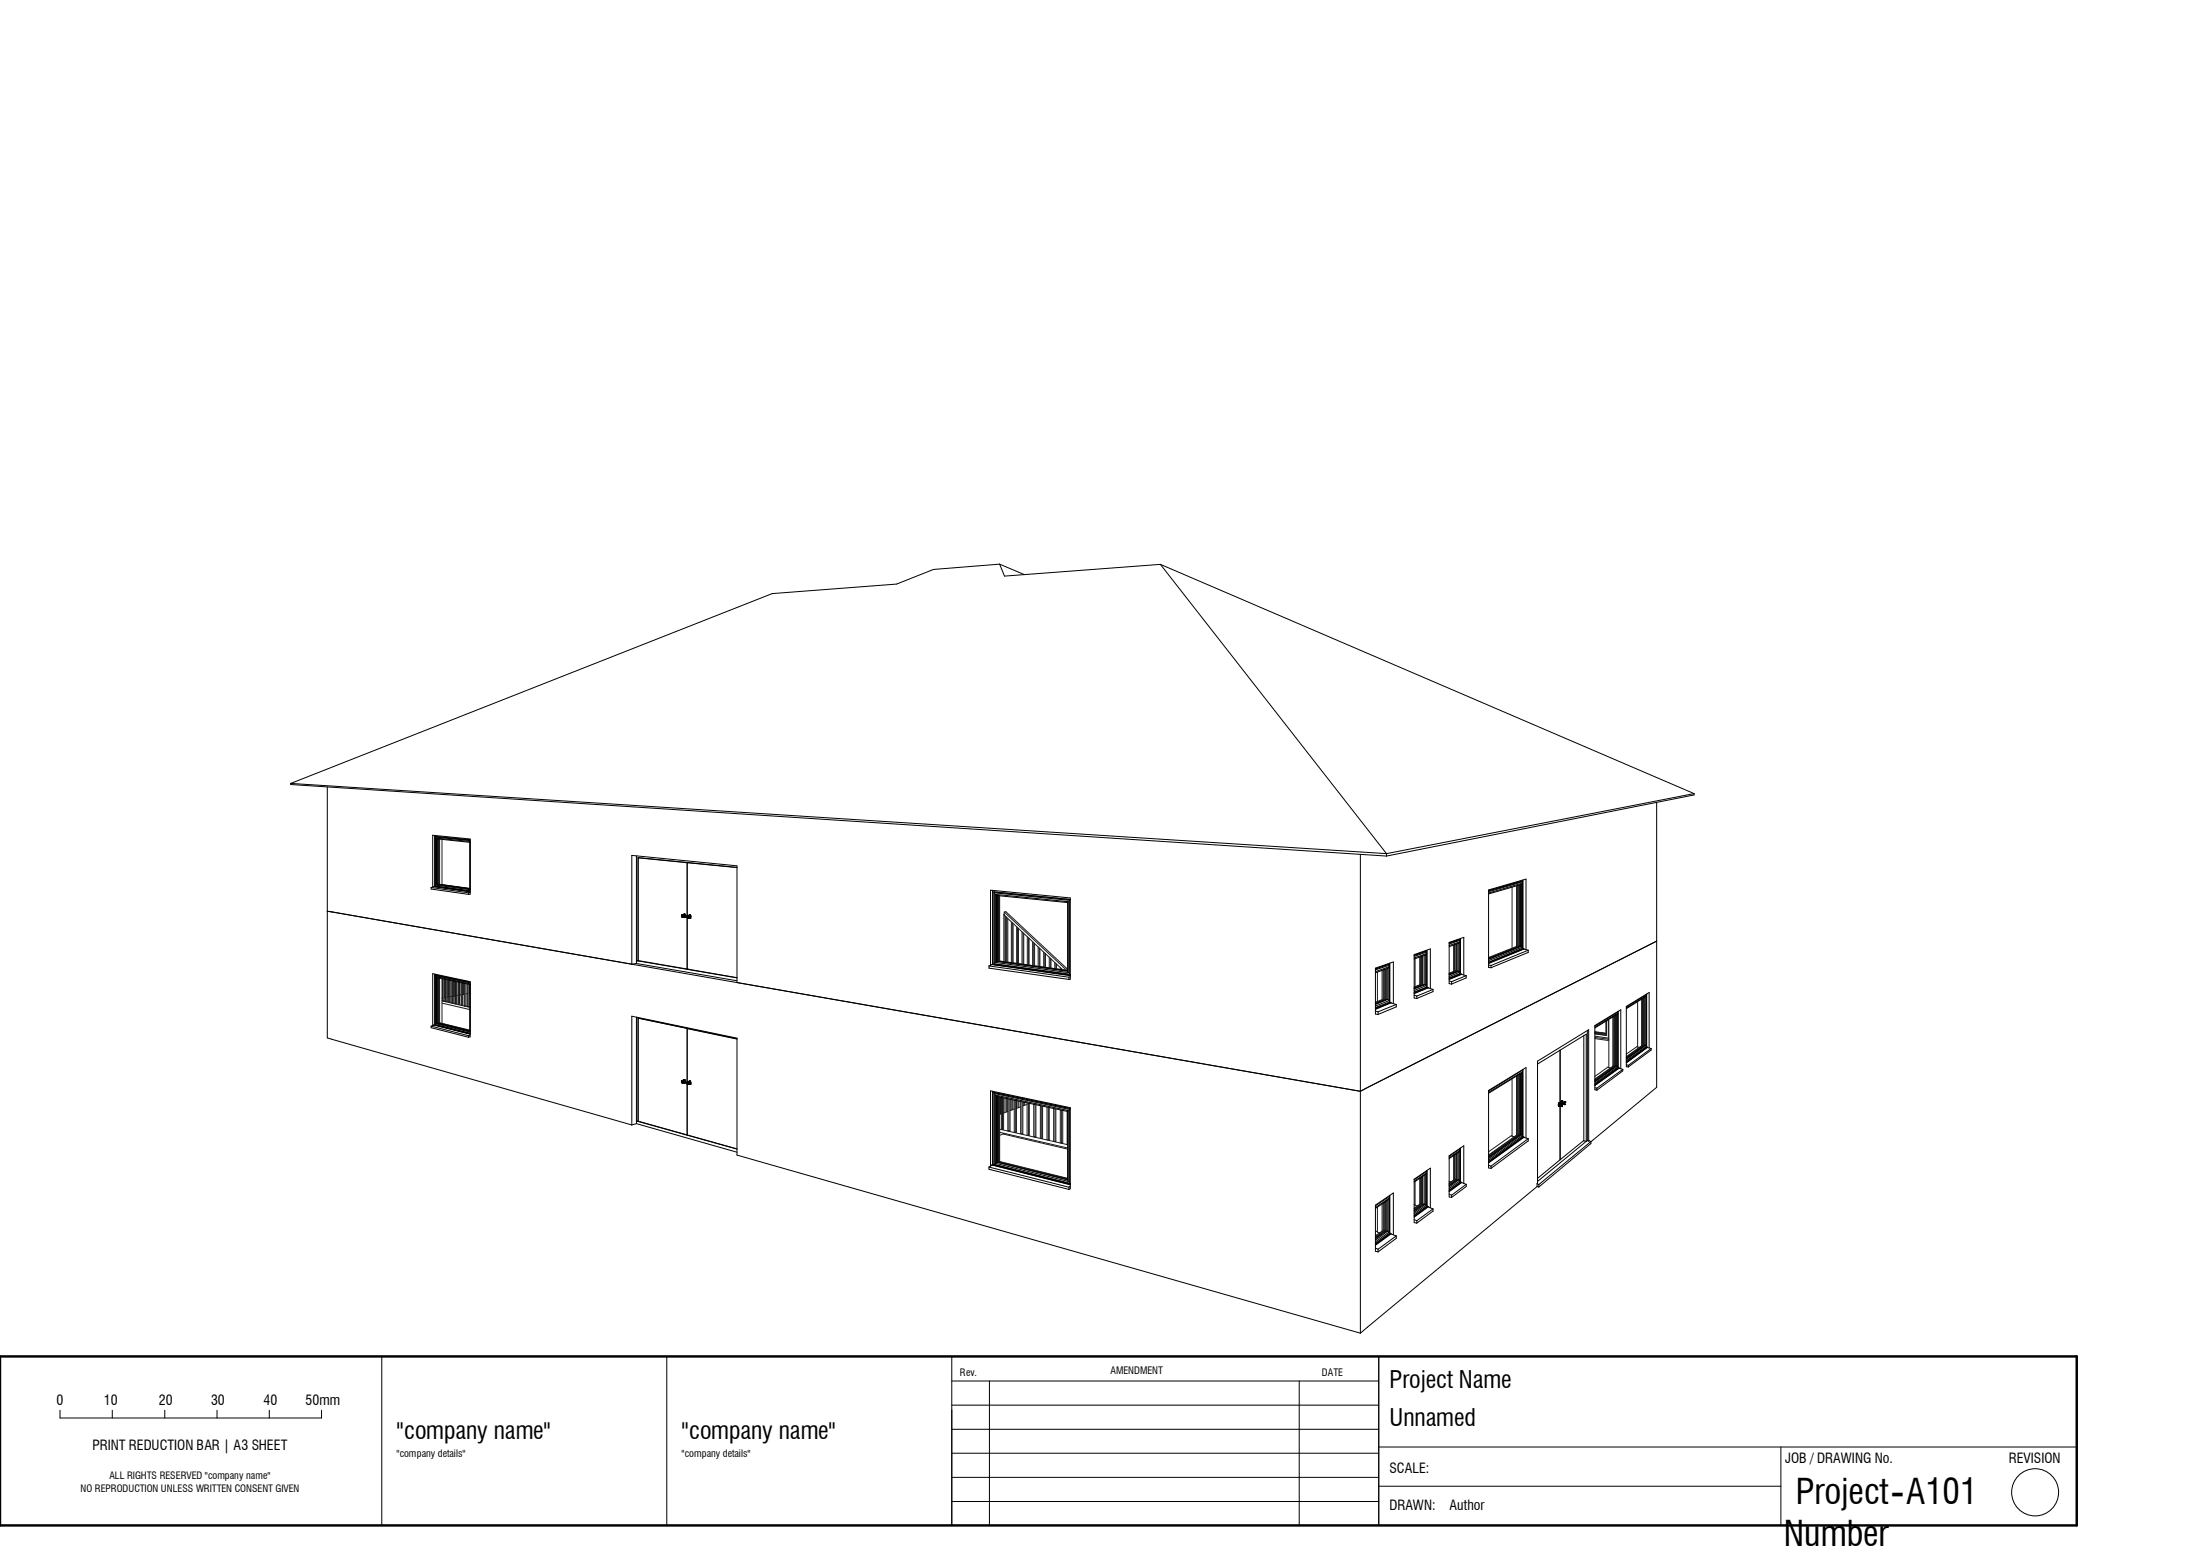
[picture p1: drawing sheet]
<svg xmlns="http://www.w3.org/2000/svg" width="420mm" height="297mm" viewBox="0 0 420 297" stroke-linecap="round" stroke-linejoin="round" font-family="sans-serif">
<path d="M304.9 197.2l2.1 .3" fill="none" stroke="#313131" stroke-width=".19"/>
<g fill="none" stroke="#1a1a1a" stroke-width=".19">
<path d="M83.7 160.4v8.6M83.8 160.4v8.6M83.8 169h.1M83.8 169l6 .8M83.9 160.4v8.6M83.9 169l5.9 .8M84 160.4v8.6M84.5 160.4v8.7M190.7 171.2v12.5M190.8 171.2v12.5M190.9 171.2v12.4M191 171.2v12.4"/>
<path d="M191.1 171.2v12.5M191.9 174.8h.1M191.9 174.8v9M192 174.3l.3-.1 11.8 11.1M192 174.3v.6l11.1 10.4M192 174.3l11.9 11.1M192.1 175v8.8M192.3 175.2v8.7M192.5 175.4v8.5M192.7 175.6v8.3M193.3 176.2v7.8M193.5 176.4v7.6"/>
<path d="M193.7 176.5v7.5M194.4 177.1v7M194.5 177.3v6.8M194.7 177.5v6.6M195.4 178.1v6.2M195.6 178.3v6M195.7 178.4v5.9M196.4 179v5.4M196.6 179.2v5.2M196.7 179.4v5M289.1 169.5v11.7M289.9 169.3v11.6"/>
<path d="M290.1 169.2v11.6M290.2 169.2v11.6M290.4 169.2v11.7M83.7 186.9v8.6l6.1 1.6M83.8 195.5h.1M83.8 195.5l6 1.5M83.8 186.9v8.6M83.9 195.5l5.9 1.4M83.9 186.9v8.6M84 186.9v8.6M84.5 187v8.6M84.5 191.3l5.3 1.2"/>
<path d="M84.5 191.7l5.3 1.3M84.6 190.7l-.1 .1M84.6 187.1v4.2h.1M84.7 187.1v4.2M84.9 187.2v4.1h-.2M85 190.6h.2M85 187.2l-.1 3.5M85.2 187.2v4.2h.1M85.3 187.2v4.2M85.5 190.5h.2M85.5 187.3v4.1h-.2M85.7 190.5l.1 .1"/>
<path d="M85.7 187.3v3.2M85.8 187.3v4.3h.3v-4.2M85.9 187.3v4.3M86.4 190.4l-.3 .1M86.4 187.5v4.2h.1M86.5 187.5v4.2M86.7 190.4h.1M86.7 187.5v4.2h-.2M86.7 187.5v2.9M87 187.6v4.2l.1 .1M87 190.4h-.3M87.1 187.6v4.3"/>
<path d="M87.2 187.6v4.2l-.1 .1M87.5 190.2h-.3M87.5 187.7v4.2l.2 .1M87.7 187.7v4.3M87.8 187.7v4.2l-.1 .1M87.9 187.8l-.1 2.4M88.1 190.1l-.2 .1M88.1 187.8v4.3h.2M88.3 187.8v4.3M88.4 187.9v4.2h-.1M88.5 190l-.1 .1M88.5 187.9v2.2h.2"/>
<path d="M88.6 187.9v2.2M88.7 188v4.2l.2 .1M88.9 188v4.3M89.1 188v4.2l-.2 .1M89.3 189.9h-.2M89.3 188.1v4.3h.2M89.5 188.1v4.3M89.7 188.1v4.3h-.2M89.8 189.8h.1M89.8 188.2v1.7h-.1M190.8 183.7l13.3 1.8M190.9 183.6l13.2 1.9"/>
<path d="M190.9 183.6l-.1 .1M197.4 180v4.5M197.6 180.2v4.4M197.8 180.3v4.3M198.5 181v3.7M198.7 181.2v3.5M198.8 181.3v3.4M199.5 181.9v2.9M199.7 182.2v2.7M199.9 182.3v2.6M200.6 182.9v2.1M200.8 183.1v1.9"/>
<path d="M200.9 183.3v1.7M201.6 183.9v1.2M201.8 184.1v1.1M202 184.3v.9M202.7 184.9v.4M202.9 185.1v.2M203 185.3h.1M263.3 185.8v5.6M264.2 185.5v5.6M264.4 185.4v5.6M264.5 185.3v5.6M264.5 190.9l.3 .1"/>
<path d="M264.5 190.9l-1.6 .7M264.8 185.3v5.7M264.8 191l-1.9 .7M264.8 185.3v5.8M264.8 191.1l-1.9 .7M264.8 191.1h.1M270.5 183.2v5.4M271.4 182.9v5.3M271.6 182.8v5.3M271.7 182.8v5.3M271.7 188.1h.2M271.7 188.1l-1.4 .5"/>
<path d="M271.9 182.7v5.4M271.9 188.1l-1.6 .6M271.9 182.7v5.5M271.9 188.2l-1.6 .7M271.9 188.2l.1 .1M277.9 180.6v5.1M278 180.6v5M278.2 180.5v5M278.2 185.5h.2M278.2 185.5l-1.2 .5M278.4 180.4v5.1M278.4 185.5l-1.4 .6"/>
<path d="M278.4 180.4v5.3M278.4 185.7l-1.4 .5M278.4 185.7h.1M290.2 180.8h.2l-5.8 2.3M290.2 180.8l-5.6 2.2M290.4 180.9l-5.8 2.3M290.4 180.9h.1M304.9 198.5l2.7 .4M304.9 198.3l2.7 .3M304.9 198l2.6 .4M304.9 197.6l2.2 .3M304.9 197.4l2.2 .3-.1-.1"/>
<path d="M304.9 197.3l2.1 .3M307 195.2v2.4M307.1 195.1v2.8l-2.2-.3M307.5 194.9l.1 3.7M307.6 194.9v9.1l.3 .1M308.3 194.4v9.4M308.5 194.3v9.4M308.6 194.2v9.4M308.7 194.1v9.6M308.8 194.1v9.7M313.1 191.4v8.7l.3 .1M313.8 191v8.9"/>
<path d="M314 190.9v8.9M314 199.8l-3.1 2.2M314.1 199.7l-.1 .1M314.1 190.8v8.9M314.1 199.7h.1l-3.3 2.4M314.1 199.7l-3.2 2.3M314.2 199.8l-3.3 2.4M314.2 190.7v9.1M314.2 199.8h.2M190.7 209.6v12.5M190.8 209.6v12.4M190.9 209.6v12.4"/>
<path d="M191 209.7v12.3M191.1 209.7v12.3M191.1 215.8l13 3M191.1 216.4l13 3M191.3 216.5h-.2M191.3 209.7v3.2M191.4 212.9l-.3 .1M191.4 209.7v6.1l.2 .1M191.6 209.8v6.1M191.8 216.7l12.3 2.9M191.9 209.8v6l-.3 .1M192 216.6l-.9 .4"/>
<path d="M192.1 209.9v2.7M192.4 209.9v2.6M192.5 210v2.5M192.7 212.4l-.8 .3M192.7 210v6.1l.2 .1M192.9 210.1v6.1M193.1 210.1v6l-.2 .1M193.3 210.1v2.1M193.5 210.2v1.9M193.6 210.2v1.8M193.9 212l-.8 .3M193.9 210.3v6.1l.2 .1"/>
<path d="M194.1 210.3v6.2M194.3 210.4v6l-.2 .1M194.4 210.4v1.4M194.6 210.4v1.3M194.8 210.4v1.3M195.1 211.5l-.8 .3M195.1 210.5v6.2h.3M195.4 210.6v6.1M195.5 210.6v6.1h-.1M195.7 210.7v.6M195.9 210.7v.5M196.3 211.1l-.8 .3"/>
<path d="M196.3 210.8v6.2h.3M196.6 210.8v6.2M196.8 210.9h.1M196.8 210.9v6.1h-.2M197.6 211v6.3h.3M197.9 211.1v6.2M198 211.2v6l-.1 .1M198.9 211.3v6.3h.2M199.1 211.4v6.2M199.3 211.4v6.1l-.2 .1M200.2 211.6v6.2l.2 .1M200.4 211.6v6.3"/>
<path d="M200.6 211.7v6.1l-.2 .1M201.4 211.9v6.2l.3 .1M201.7 211.9v6.3M201.8 212v6.1l-.1 .1M202.7 212.1v6.3l.2 .1M202.9 212.2v6.3M203.2 212.2v6.2l-.3 .1M204 212.4l.1 6.3M289.1 206.2v11l.4 .1M289.1 217.1l-4.5 3M289.9 205.7v11.3M290.1 205.6v11.2"/>
<path d="M290.1 216.8l-5.5 4M290.2 216.8l-5.6 4M290.2 216.8h.2l-5.8 4.2M290.2 216.8h-.1M290.2 205.5v11.3M290.4 205.4v11.5M290.4 216.9l-5.8 4.2M290.4 216.9h.2M307.6 204h-.3l-2.4 1.7M308.6 203.6l-.1 .1M308.6 203.6l.1 .1M308.6 203.6l-3.7 2.6 3.6-2.5"/>
<path d="M308.7 203.7l-3.8 2.7M308.8 203.8l-3.9 2.7M308.8 203.8h.1M313.1 200.1l-2.2 1.4M190.8 222l13.3 3.3M190.9 222l13.2 3.2M190.9 222h-.1M263.3 230.7v4.8l.5 .1M263.3 235.4l-.4 .1M264.2 230.1v5.2M264.4 230v5.2M264.4 235.2l-1.5 1"/>
<path d="M264.5 235.1l-.1 .1M264.5 229.9v5.2M264.5 235.1l.3 .1M264.5 235.1l-1.6 1.2M264.8 235.2l-1.9 1.3M264.8 229.7v5.5M264.8 235.2l-1.9 1.4M264.8 235.2l.2 .1M270.3 230.3h.2M270.5 225.8v4.6l.5 .1M271.4 225.2v5M271.6 225.1v4.9"/>
<path d="M271.6 230l-1.3 .9M271.7 230h-.1M271.7 225v5M271.7 230h.2M271.7 230l-1.4 1M271.9 230l-1.6 1.1M271.9 224.9v5.1M271.9 230.1l-1.6 1.2M271.9 224.8v5.3M271.9 230.1l.2 .1M277 225.8l.4 .1M277.9 220.9v4.7"/>
<path d="M278 220.7v4.7M278 225.4l-1 .7M278.2 225.4h-.2M278.2 220.6v4.8M278.2 225.4h.2M278.2 225.4l-1.2 .8M278.4 225.4l-1.4 1M278.4 220.5v4.9M278.4 225.5l-1.4 1M278.4 220.5v5M278.4 225.5l.2 .1"/>
</g>
<g fill="none" stroke="#000" stroke-width=".19">
<path d="M191.1 107.8l-12.7 1-7 2.8-23.8 1.9-92 36.2M191.1 107.8l4.7 2M191.1 107.8l.9 2.3 29.8-2.2M221.8 107.9l43.2 55.3M221.8 107.9l102 43.8M55.6 149.7l209.4 13.5M55.6 149.7v.2l209.4 13.7M62.6 150.4v48l58.2 16.6M83.1 159.7v9.7M83.2 159.9v9.5l6.7 .9-6.8-.9M83.2 159.9h.1M83.2 159.9l6.7 .6"/>
<path d="M83.2 160l6.7 .7M316.7 153.3v54.5l-12.6 10.4M323.8 151.7l-58.8 11.5M323.8 151.7v.2l-58.8 11.7M62.6 174.2l.8 .1M63.4 174.3l196.7 34.3M63.4 174.3l57.4 10M82.4 169.6v.3l7.2 1M82.4 169.6l7.2 1M82.7 169.5v-9.9l7.2 .8v10.5h-.3M83 169.4v.1M83 169.5l-.6 .1"/>
<path d="M83 169.4h.1M83 169.5l6.9 .9M83 169.4l6.9 1M83.2 169.3l6.7 1M83.3 160.2v9M83.3 169.2l6.6 .9-.1-.2M83.3 160.2l.1 .1M83.3 160.2l6.6 .6-.1 .2M83.4 160.3v8.7M83.4 169l6.4 .9M83.4 169l-.1 .2M83.4 160.3l6.4 .7"/>
<path d="M83.6 160.4v8.6M83.6 169l6.2 .9M83.6 169h-.2M89.6 170.6v.3M89.8 161v8.9M89.9 170.6h-.3M121.7 163.6v20.5M122 164v19.6l18.9 3.3M122 164l9.4 .9M122.1 163.9l-.1 .1M130.3 174.9v.3M130.3 174.9h.1l.2 .2"/>
<path d="M130.3 175.2l.2 .1M130.4 174.8h.1M130.4 174.8h.2M130.4 174.8l-.1 .1M130.5 175.3h.1M130.5 174.8l.1 .2M130.5 174.8l.1 .5-.3-.1M130.6 174.9h.1M130.6 175v.2M130.6 175.1l-.1 .2M130.6 175.1h.1M130.6 174.8h.1"/>
<path d="M130.6 175.2h.1M130.6 174.8l.1 .1M130.7 174.8h.1M130.7 175.2l.2 .1M130.7 175.2l-.2 .1M130.7 174.8h-.1M130.7 174.9h.2v.2M130.7 175.1h.1M130.7 175.2h.1M130.7 174.9v.3M130.8 174.7h.1M130.8 174.7l.1 .1 .2 .3"/>
<path d="M130.8 174.7l-.1 .1M130.8 174.7l.2 .3-.1 .3M130.9 175.3h.1M131 175.2l-.1 .1M131.1 175.1l-.1 .1M131.3 175v.3M131.3 175.3l.1 .1M131.3 175h.1l.2 .2M131.3 175.3l.2 .2M131.4 164.9v10.1M131.4 175.3v9.9M131.4 164.9l9.5 .9"/>
<path d="M131.4 175h.1M131.4 175.4h.1M131.4 175l.2 .1v.3M131.4 175h-.1M131.5 175.5h.1M131.5 164.8l-.1 .1M131.6 175v.1M131.6 175.2v.1M131.6 175.2l-.2 .2M131.6 175.1l.1 .2M131.6 175.4l-.1 .1M131.6 175.1v.1"/>
<path d="M131.7 175h.1M131.7 175h-.2l.1 .1M131.7 175.3v.1M131.7 175.3h.1M131.7 175.3l-.2 .2M131.7 175.4h.1M131.8 174.8h.1M131.8 175v.3M131.8 174.8a.34 .34 0 0 1 .3 .3 .34 .34 0 0 1-.2 .4M131.8 175l.1 .3M131.8 175.4l.1 .1M131.8 174.8l-.1 .2"/>
<path d="M131.8 174.8l.2 .3-.1 .4M131.9 175.5h.1M140.9 165.8l-18.9-1.9v19.7M189.7 170.2v14.1M190 170.5v13.8l.1-.1M190 170.5h.1M190 170.5l.1 .1M190 170.5l14.6 1.4M190.1 170.6v13.6M190.1 170.6l14.4 1.5M190.3 170.9v13M190.3 170.9l.2 .3"/>
<path d="M190.3 170.9l13.9 1.4M190.5 171.2v12.5M190.5 171.2l13.6 1.3M190.6 171.2v12.5M204.1 172.5v13.1M204.2 172.3v13.6M204.2 172.3l-.1 .2M204.5 172.1v14.1M204.6 172l-.1 .1M260.1 163.3v91.5M265 163.2v.4M279.1 179.5v6.7l-2.1 .8"/>
<path d="M279.1 179.5l-2.1 .8M279.1 179.5l-2.1 .7M279.1 179.7l-2.1 .7M279.2 179.4v6.7M290.7 169.1v11.7M290.9 169v11.8M290.9 169l-6.3 1.9M291 168.8v12.2M291 168.8l-.1 .2M291 168.8l-6.4 1.9M291.1 168.4v13M291.1 168.4l-6.5 1.9"/>
<path d="M291.1 168.4l-6.5 1.8M291.1 168.5l-6.5 1.9M291.1 168.2v13.1M316.7 179.9l-56.6 28.7M82.4 196.1v.3l7.2 1.8M82.4 196.1l7.2 1.9M82.7 196v-9.9l7.2 1.5v10.6h-.3M83 195.9l-.6 .2M83 195.9h.1M83 195.9l6.9 1.8M83 195.9l6.9 1.7M83.1 186.2v9.7"/>
<path d="M83.2 186.4v9.5l6.7 1.7-6.8-1.7M83.2 195.8l6.7 1.7M83.2 186.4h.1M83.2 186.4l6.7 1.3M83.2 186.5l6.7 1.4M83.3 195.7l6.6 1.6-.1-.2M83.3 186.6l.1 .2M83.3 186.6l6.6 1.4-.1 .2M83.3 186.6v9.1M83.4 195.5l6.4 1.6M83.4 195.5l-.1 .2M83.4 186.8v8.7"/>
<path d="M83.4 186.8l6.4 1.4M83.6 195.5l6.2 1.6M83.6 195.5h-.2M83.6 186.9v8.6M89.6 198v.2M89.8 188.2v8.9M89.9 197.8l-.3 .2M120.8 184.3v-20.8l20.1 2v22.3l119.2 20.8M121.7 194.4v20.4M121.7 184.1l-.9 .2M121.7 184.1l19.2 3.4M122 183.6h.1"/>
<path d="M122 183.6h-.3l19.2 3.3M122 194.6v19.7l9.4 2.6v-9.7M122 194.6l9.4 2M122 194.6h.1M131.4 185.2h.1M131.4 196.6l-.1 10.2M131.4 196.6l9.5 2M140.9 198.5l-18.9-3.9v19.7M189.1 184.6v.4l15.2 2.2M189.1 184.6l15.2 2.2M189.4 184.5v-14.4l15.2 1.5v15.6h-.3M189.7 184.3v.1"/>
<path d="M189.7 184.4l14.9 2.1M189.7 184.4l-.6 .2M189.7 184.3l14.9 2.1M189.7 184.3h.1M190.1 184.2l14.4 2M190.3 183.9l13.9 2M190.5 183.7h.1M190.5 183.7l13.6 1.9M190.5 183.7l-.2 .2M190.6 183.7l13.5 1.8M204.1 185.6l.1 .3M204.3 186.8v.4"/>
<path d="M204.5 186.2l.1 .1M204.6 186.6l-.3 .2M262.9 193.3l.5 .1M263.4 193.4v.5M265.1 185.2v5.8M265.1 191h.2M265.1 191l-2.2 .9M265.3 185.1v5.9M265.3 191l.2 .3M265.3 191l-2.4 1M265.3 185.1l-2.4 .8M265.5 184.8v6.5"/>
<path d="M265.5 184.8l-.2 .3M265.5 191.3l-2.6 1M265.5 184.8l-2.6 .9M265.6 184.3l-2.7 .9M265.6 184.3v.1M265.6 184.4v7.1M265.6 191.5v.1l-2.7 1.1M265.6 191.5l-2.7 1.1M265.6 184.4l-2.7 1M265.7 184.1v7.5M265.7 191.6h.2M265.7 191.6h-.1"/>
<path d="M265.9 191.6v.1M265.9 191.7l1 .3M265.9 191.7l-3 1.2M265.9 191.6l-3 1.2M266.4 191.8v-7.9l-3.5 1.1v8.8l.5 .1M266.9 192v.4l-3.5 1.5M266.9 192l-3.5 1.4M270.3 190.2l.5 .2M270.3 182.6l2.4-.8zM270.8 190.4v.4M272.2 182.6v5.6M272.2 188.2h.3"/>
<path d="M272.2 188.2l-1.9 .7M272.5 182.5v5.7M272.5 188.2l.1 .2M272.5 188.2l-2.2 .8M272.5 182.5l-2.2 .8M272.6 182.3v6.1M272.6 182.3l-.1 .2M272.6 188.4l-2.3 .9M272.6 182.3l-2.3 .8M272.7 188.7h.1M272.7 181.8l.1 .1M272.8 181.9v6.7"/>
<path d="M272.8 188.6l-.1 .2-2.4 .9M272.8 188.6l-2.5 1M272.8 181.9l-2.5 .9M272.8 181.6v7.1M272.8 188.7l.2 .1M273 188.8h.1M273 188.8l.9 .3M273 188.8l-2.7 1.1M273 188.8l-2.7 1M273.4 188.9v-7.5l-3.1 1.1v8.3h.5M273.9 189.1v.4l-3.1 1.3M273.9 189.1l-3.1 1.3"/>
<path d="M277 187.5l.5 .1M277.5 187.6v.5M278.7 180.3v5.3M278.7 185.6h.2M278.7 185.6l-1.7 .7M278.9 180.3v5.3M278.9 185.6l.2 .2M278.9 185.6l-1.9 .8M278.9 180.3l-1.9 .6M279.1 180v5.8M279.1 180l-.2 .3M279.1 185.8l-2.1 .8"/>
<path d="M279.1 180l-2.1 .7M279.1 186.1h.1M279.1 186.1l-2.1 .8M279.2 186.1l.2 .1M279.4 186.2h.1M279.4 186.2l.9 .3M279.4 186.2l-2.4 1M279.4 186.2l-2.4 .9M279.8 186.4v-7.2l-2.8 .9v7.9l.5 .1M280.3 186.5v.4l-2.8 1.2M280.3 186.5l-2.8 1.1M284.6 184.4l.4 .1"/>
<path d="M285 184.5v.5M290.7 180.8h.2M290.7 180.8l-6.1 2.5M290.9 180.8l.1 .2M290.9 180.8l-6.3 2.5M291 181l-6.4 2.6M291.1 181.4l-6.5 2.6M291.1 181.2l-6.5 2.7M291.1 181.3l.2 .1M291.1 181.3v.1M291.3 181.4h.1M291.3 181.4l.8 .2"/>
<path d="M291.3 181.4l-6.7 2.7M291.7 181.5v-13.5l-7.1 2.1v14.8l.4 .1M292.1 181.6v.4l-7.1 3M292.1 181.6l-7.1 2.9M302.8 197.9v20.2h.4M303.4 197v21M309 193.9v9.8M309.2 193.8v9.9M309.2 193.8l-4.3 2.7M309.3 193.6l-4.4 2.7M309.3 193.6l-.1 .2M309.3 193.6v10.3"/>
<path d="M309.3 193.3v10.7M309.3 193.4l-4.4 2.7M314.5 190.6v9.2M314.5 199.8h.1M314.5 199.8l-3.6 2.6M314.6 190.5v9.3M314.6 199.8l.1 .1M314.6 199.8l-3.7 2.7M314.6 190.5l-3.7 2.3M314.7 199.9l-3.8 2.8M314.7 190.3l-.1 .2M314.7 190.3l-3.8 2.4"/>
<path d="M314.7 190.3v9.6M314.7 190l.1 .1M314.8 190.1v10M314.8 190.1l-3.9 2.3M120.8 215v-20.8l20.1 4.2v22.4l119.2 34M121.7 214.8l-.9 .2M121.7 214.8l19.2 5.4M122 214.3l-.3-.1 19.2 5.4M122 214.3h.1M130.3 206.6h.1M130.3 206.9l.3 .1M130.3 206.6v.3"/>
<path d="M130.3 206.6l.1-.1 .2 .3M130.3 206.9l.1 .1M130.4 206.5h.1M130.4 206.5l.3 .1M130.4 206.5l.2 .1v.4M130.4 206.5l-.1 .1M130.5 207h.1M130.5 206.5l.1 .3-.1 .2M130.6 206.8l-.2 .2-.1-.1M130.6 206.8h.1M130.7 206.9l.2 .1M130.7 206.9h.1"/>
<path d="M130.7 206.9l-.1 .1M130.7 206.6h.2v.2M130.7 206.6v.3M130.8 206.6h.1M130.8 206.3h.1M130.8 206.8h-.1M130.8 206.3l-.1 .1M130.8 206.3l.3 .3-.1 .3M130.8 206.3v.1M130.9 207h.1M130.9 206.4l-.3 .1M130.9 206.4l.1 .3-.1 .3"/>
<path d="M131.3 207.1l.3 .2M131.3 206.8v.3M131.3 207.1l.1 .1M131.3 206.8h.1l.2 .3M131.4 206.8h.1M131.4 206.8h.3M131.4 206.8h-.1M131.4 207.2h.1M131.5 207.3h.1M131.5 206.8l.2 .3-.1 .2M131.6 207.1l-.2 .1M131.6 206.9l-.1 .4"/>
<path d="M131.6 207v.1M131.7 206.8h.1M131.7 207.1l-.1 .2M131.7 207.1h.1M131.7 207.2h.3M131.7 206.6h.2M131.7 206.6v.2M131.8 206.8h.1M131.8 206.6h.1M131.8 206.8l.1 .1-.2 .2M131.8 206.8v.3M131.8 206.6l.1 .1"/>
<path d="M131.8 206.8h-.1M131.9 207.2h.1M131.9 206.6l.1 .2M131.9 206.7l.2 .2-.1 .2M132 206.9v.3M132 207.1l-.1 .1M189.7 208.6v13.9M190 208.8v13.8M190 208.8l.1 .2M190 208.8l14.6 3.1zM190.1 209v13.5M190.1 209l14.4 3"/>
<path d="M190.3 209.3l.2 .2M190.3 209.3v13M190.3 209.3l13.9 3M190.5 209.5v12.6M190.5 209.5l13.6 2.9M190.6 209.5v12.6M204.1 212.4v13.1M204.2 212.3l-.1 .1M204.2 212.3v13.5M204.5 212v14.1M204.6 211.9l-.1 .1M279.1 219.9l-.2 .3"/>
<path d="M279.1 219.9l-2.1 1.4M279.1 219.9v5.8M279.1 219.5v6.5l-2.1 1.5M279.1 219.5l-2.1 1.5M279.2 219.4v6.5M290.7 216.9l-6.1 4.3M290.7 205.2v11.7M290.7 216.9h.2M290.9 216.9l-6.3 4.5M290.9 205.1v11.8M290.9 216.9l.1 .1M290.9 205.1l-6.3 3.9"/>
<path d="M291 204.9l-.1 .2M291 217l-6.4 4.7M291 204.9l-6.4 3.9M291 204.9v12.1M291.1 204.4v12.9l-6.5 4.8M291.1 217.3l-6.5 4.7M291.1 204.5l-6.5 4M291.1 217.3h.2M291.1 204.4v12.9M291.1 217.3h.1M291.3 217.3v.1M291.3 217.4l.8 .2"/>
<path d="M291.3 217.3l-6.7 4.9 6.7-4.8M291.7 217.5v-13.5l-7.1 4.4v14.8l.4 .1M292.1 217.6v.5l-7.1 5.2M292.1 217.6l-7.1 5.3M293.9 203.4l9.3-5.7v20.4M297.9 211.4h.1M298 211.5h.1M298 210.8h.1M298.1 211h.1M298.1 211v.2l.2 .1M298.1 210.8l-.1 .6M298.1 210.8h.1"/>
<path d="M298.1 210.8l-.2 .2 .1 .5M298.1 210.8l.1 .2M298.2 211.2l-.2 .3M298.2 200.7v21M298.2 211.3l.1 .1M298.3 211.4h.1M298.3 210.9h.1M298.3 210.9l-.2 .1M298.3 210.9h.3M298.3 211.4l.2 .1M298.5 210.4h.1M298.5 210.4l-.1 .5"/>
<path d="M298.5 211.5h.1M298.5 210.5h.1M298.5 210.9v.6M298.6 210.7h.1M298.6 210.4h.1M298.6 210.9h.2M298.6 210.7l-.1 .2M298.6 211v.5M298.6 210.4l-.1 .5M298.6 210.9l.1 .1M298.6 210.9h.1M298.6 210.4l.1 .3"/>
<path d="M298.6 210.9v.1M298.6 210.9l.1 .5M298.7 210.9l-.1 .1M298.7 211.4l-.2 .1M298.7 211.4l-.1 .1M298.7 211h.1M298.7 211l.3 .1M298.7 210.7v.3M299 210.9v.2M299 211.1h.1M299 210.9l.1 .2M299.1 210.6h.1"/>
<path d="M299.1 210.6l-.4 .1M299.1 210.6v.1M299.1 210.6h-.1M299.1 211.1h.1M299.1 210.7h.1M299.1 210.7l-.1 .2M299.1 210.6l.1 .1M299.1 210.6l-.1 .3M299.2 210.7h.1M299.2 210.7v.3l-.2 .1M299.2 211l-.1 .1M302.8 218l-4.6 3.7"/>
<path d="M303.4 218l-.2 .1M303.4 218l.3 .1M303.4 218l-9.5 7.8M303.7 218.1v-21.3l-9.8 6-.1 23.4M303.7 218.1l.1-.1 .3 .2M304.1 218.2v.4l-9.9 8.3M304.1 218.2l-9.9 8.2M304.9 207.9l.4 .1M305.3 208v.4M309 203.7h.2M309 203.7l-4.1 3M309.2 203.7l.1 .2"/>
<path d="M309.2 203.7l-4.3 3.1M309.3 203.9l-4.4 3.2M309.3 204l-4.4 3.3M309.3 204.1h.2M309.5 204.1l-4.6 3.3M309.5 204.1v.1M309.5 204.2l.7 .2M309.5 204.2l-4.6 3.3M309.8 204.3v-11.3l-4.9 3v12.3l.4 .1M310.2 204.4v.3l-4.9 3.7M310.2 204.4l-4.9 3.6M310.9 202.9l3.9-2.8z"/>
<path d="M310.9 203.5l.4 .1M311.3 203.6v.3M314.8 200.1l.1 .1M314.9 200.2l-4 2.9M314.9 200.2h.1M314.9 200.2l.7 .2M314.9 200.2l-4 3M315.3 200.3v-10.6l-4.4 2.7v11.5h.4M315.6 200.4v.3l-4.3 3.2M315.6 200.4l-4.3 3.2M189.1 223.1v.4l15.2 3.8M189.1 223.1l15.2 3.8"/>
<path d="M189.4 222.9v-14.4l15.2 3.2v15.5l-.3 .1M189.7 222.6l-.6 .5M189.7 222.6l14.9 3.8M189.7 222.5l14.9 3.8M189.7 222.5v.1M190 222.6l14.6 3.7M190.1 222.5l-.1 .1M190.1 222.5l14.4 3.6M190.3 222.3l13.9 3.5M190.5 222.1l13.6 3.4M190.5 222.1l-.2 .2M190.6 222.1l13.5 3.3"/>
<path d="M190.6 222.1h-.1M204.1 225.5l.1 .3M204.3 226.9v.4M204.5 226.1l.1 .2M204.6 226.7l-.3 .2M262.9 238.5l.5 .3M263.4 238.8v.5M265.1 229.5v5.7M265.1 235.2l.2 .1M265.1 235.2l-2.2 1.6M265.3 229.4v5.9M265.3 235.3l.2 .2"/>
<path d="M265.3 235.3l-2.4 1.7M265.3 229.4l-2.4 1.6M265.5 229l-.2 .4M265.5 235.5l-2.6 1.9M265.5 229l-2.6 1.8M265.5 229v6.5M265.6 228.6h.1M265.6 228.6v7.1M265.6 235.7l-2.7 2M265.6 228.6l-2.7 1.9M265.7 235.7l.2 .1M265.7 228.5v7.2"/>
<path d="M265.7 235.7l-.1 .1M265.9 235.8h.1M265.9 235.8l1 .4M265.9 235.8l-3 2.2M265.9 235.8l-3 2.1M266.4 236v-8l-3.5 2.3v8.8l.5 .2M266.9 236.2v.5l-3.5 2.6M266.9 236.2l-3.5 2.6M270.3 233.1l.5 .2M270.8 233.3v.5M272.2 224.7v5.4M272.2 230.1l.3 .1"/>
<path d="M272.2 230.1l-1.9 1.4M272.5 224.5l-2.2 1.4M272.5 224.5v5.7M272.5 230.2l.1 .1M272.5 230.2l-2.2 1.5M272.6 224.2l-.1 .3M272.6 230.3l-2.3 1.7M272.6 224.2l-2.3 1.6M272.6 224.2v6.1M272.7 223.8l.1 .1M272.8 223.9v6.6M272.8 230.5l-2.5 1.9"/>
<path d="M272.8 230.5l-2.5 1.8M272.8 223.9l-2.5 1.6M272.8 230.5l.2 .1M272.8 223.7v6.8M272.8 230.5l-.1 .1M273 230.7l-2.7 1.9M273 230.6l-2.7 1.9M273 230.6v.1M273 230.7l.9 .4M273.4 230.8v-7.5l-3.1 2.1v8.3l.5 .1M273.9 231.1v.4l-3.1 2.3M273.9 231.1l-3.1 2.2"/>
<path d="M277 228.3l.5 .1M277.5 228.4v.5M278.7 220.3v5.2M278.7 225.5h.2M278.7 225.5l-1.7 1.2M278.9 220.2v5.3M278.9 225.5l.2 .2M278.9 225.5l-1.9 1.4M278.9 220.2l-1.9 1.2M279.1 225.7l-2.1 1.5M279.2 225.9l.2 .1M279.2 225.9l-2.2 1.6"/>
<path d="M279.4 226h.1M279.4 226l.9 .4M279.4 226l-2.4 1.8M279.4 226l-2.4 1.7M279.8 226.2v-7.2l-2.8 1.9v7.9l.5 .1M280.3 226.4v.4l-2.8 2.1M280.3 226.4l-2.8 2M284.6 222.7l.4 .2M285 222.9v.4M293.8 226.8l-33.7 28M293.8 226.2l.4 .2M293.8 226.2v.6"/>
<path d="M293.8 226.8l.4 .1M294.2 226.4v.5M298.2 221.7l-4.3 3.5M73 259.2v32.3M127.5 259.2v32.3M181.9 259.2v32.3h81.7v-32.3M11.5 269.5v1.5h50v-1.5M21.5 269.5v1.5M31.5 269.5v1.5M41.5 269.5v1.5M51.5 269.5v1.5M181.9 263.9h81.7"/>
<path d="M181.9 268.6h81.7M181.9 273.2h81.7M181.9 277.7h81.7M189.1 263.9v27.6M248.4 263.9v27.6M263.6 276.6h133.4M340.4 276.6v14.9M181.9 282.4h81.7M181.9 287h81.7M263.6 284.1h76.8"/>
<circle cx="389" cy="285.2" r="4.5"/>
</g>
<path d="M0 259.2h397v32.3h-397z" fill="none" stroke="#000" stroke-width=".47"/>
<g fill="#fff">
<path d="M361.5 281h.4v8.1h-.4z"/>
<path d="M75.8 270.7h29.5v5.4h-29.5z"/>
<path d="M130.3 270.7h29.5v5.4h-29.5z"/>
<path d="M265.6 268.2h16.5v5.4h-16.5z"/>
<path d="M277.1 286.1h6.7v3.2h-6.7z"/>
<path d="M265.6 260.9h23.3v5.5h-23.3z"/>
</g>
<text font-size="7.2" x="361.5" y="287.4">-A101</text>
<g font-size="6.7">
<text x="343.3" y="287.4">Project</text>
<text x="341" y="295.4">Number</text>
</g>
<g font-size="4.6">
<text x="265.6" y="265.3">Project Name</text>
<text x="75.8" y="275.1">&quot;company name&quot;</text>
<text x="130.3" y="275.1">&quot;company name&quot;</text>
<text x="265.6" y="272.6">Unnamed</text>
</g>
<g font-size="2.6">
<text x="10.8" y="268.6">0</text>
<text x="19.9" y="268.6">10</text>
<text x="30.4" y="268.6">20</text>
<text x="40.4" y="268.6">30</text>
<text x="50.4" y="268.6">40</text>
<text x="58.4" y="268.6">50mm</text>
<text x="17.7" y="277.1">PRINT REDUCTION BAR | A3 SHEET</text>
<text x="265.6" y="281.5">SCALE:</text>
<text x="341.3" y="279.6">JOB / DRAWING No.</text>
<text x="384" y="279.6">REVISION</text>
<text x="265.6" y="288.6">DRAWN:</text>
<text x="277.1" y="288.6">Author</text>
</g>
<g font-size="1.9">
<text x="183.5" y="263">Rev.</text>
<text x="212.3" y="262.5">AMENDMENT</text>
<text x="252.7" y="263">DATE</text>
<text x="75.8" y="278.5">&quot;company details&quot;</text>
<text x="130.3" y="278.5">&quot;company details&quot;</text>
<text x="15.4" y="285.1">NO REPRODUCTION UNLESS WRITTEN CONSENT GIVEN</text>
<text x="20.9" y="282.7">ALL RIGHTS RESERVED &quot;company name&quot;</text>
</g>
</svg>
